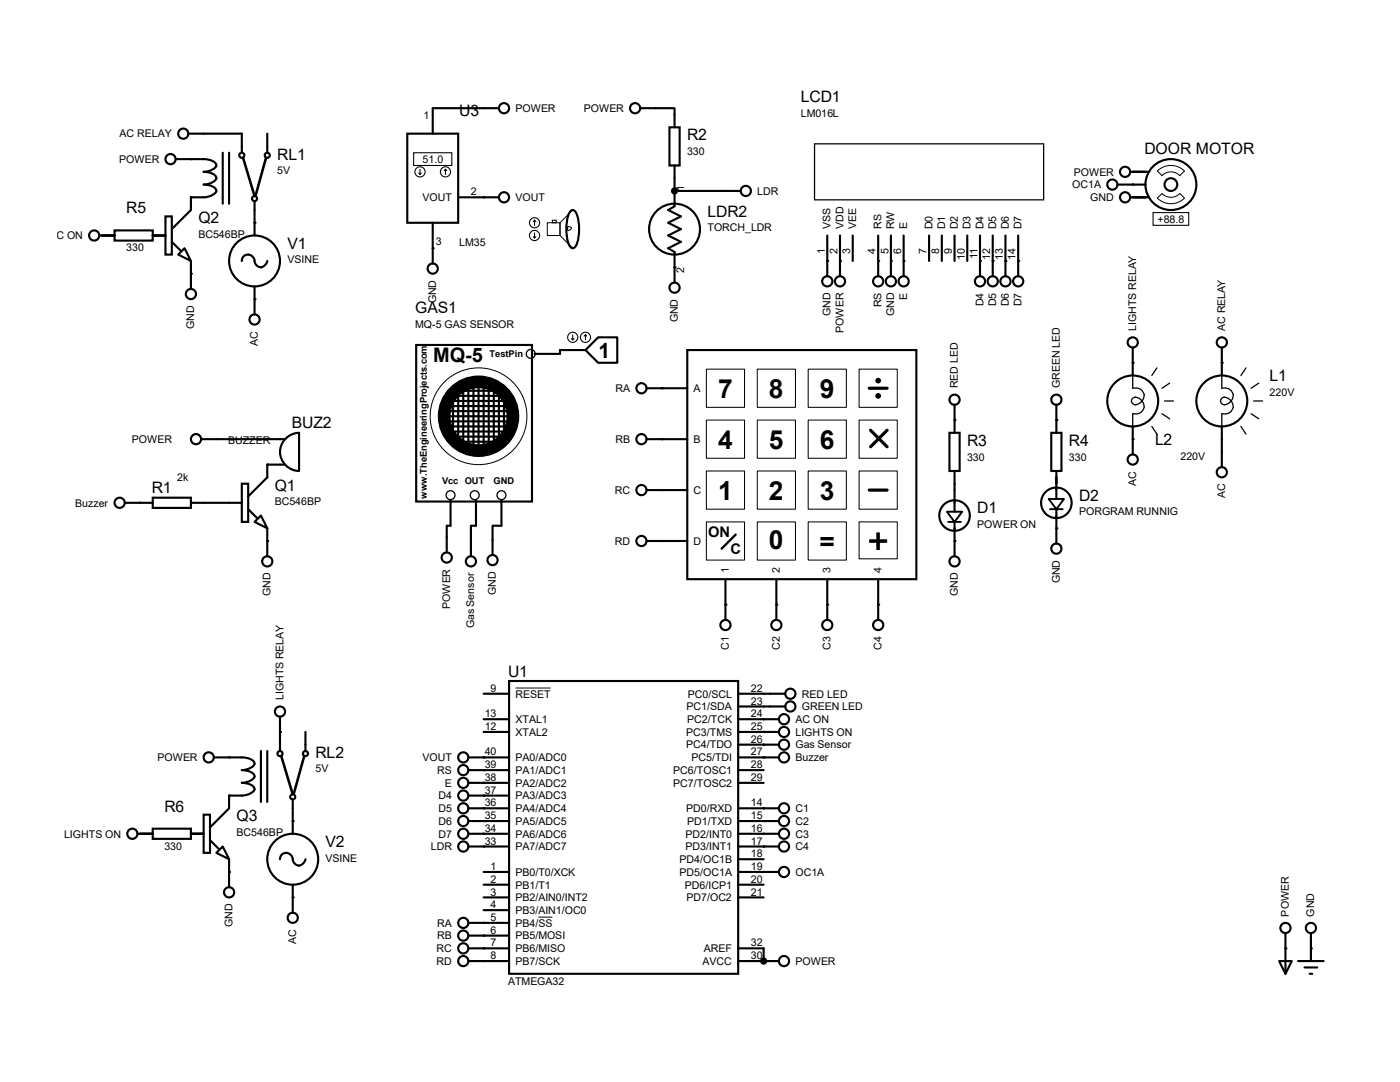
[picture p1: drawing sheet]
<svg xmlns="http://www.w3.org/2000/svg" width="279mm" height="216mm" viewBox="0 0 279 216" stroke-linecap="round" stroke-linejoin="round" font-family="sans-serif">
<g fill="#000">
<circle cx="38.1" cy="31.8" r=".21"/>
<circle cx="38.1" cy="39.4" r=".21"/>
<circle cx="96.5" cy="39.4" r=".21"/>
<circle cx="134.6" cy="38.1" r=".21"/>
<circle cx="226.1" cy="36.8" r=".21"/>
<circle cx="38.1" cy="54.6" r=".21"/>
<circle cx="50.8" cy="44.4" r=".21"/>
<circle cx="50.8" cy="59.7" r=".21"/>
<circle cx="86.4" cy="49.5" r=".21"/>
<circle cx="134.6" cy="53.3" r=".21"/>
<circle cx="165.1" cy="52.1" r=".21"/>
<circle cx="167.6" cy="52.1" r=".21"/>
<circle cx="175.3" cy="52.1" r=".21"/>
<circle cx="177.8" cy="52.1" r=".21"/>
<circle cx="180.3" cy="52.1" r=".21"/>
<circle cx="195.6" cy="52.1" r=".21"/>
<circle cx="198.1" cy="52.1" r=".21"/>
<circle cx="200.7" cy="52.1" r=".21"/>
<circle cx="203.2" cy="52.1" r=".21"/>
<circle cx="132.1" cy="77.5" r=".21"/>
<circle cx="226.1" cy="72.4" r=".21"/>
<circle cx="243.8" cy="72.4" r=".21"/>
<circle cx="53.3" cy="92.7" r=".21"/>
<circle cx="132.1" cy="97.8" r=".21"/>
<circle cx="132.1" cy="87.6" r=".21"/>
<circle cx="190.5" cy="83.8" r=".21"/>
<circle cx="210.8" cy="83.8" r=".21"/>
<circle cx="226.1" cy="87.6" r=".21"/>
<circle cx="27.9" cy="100.3" r=".21"/>
<circle cx="53.3" cy="108" r=".21"/>
<circle cx="132.1" cy="107.9" r=".21"/>
<circle cx="190.5" cy="108" r=".21"/>
<circle cx="210.8" cy="105.4" r=".21"/>
<circle cx="144.8" cy="120.6" r=".21"/>
<circle cx="154.9" cy="120.6" r=".21"/>
<circle cx="165.1" cy="120.6" r=".21"/>
<circle cx="175.3" cy="120.6" r=".21"/>
<circle cx="45.7" cy="158.7" r=".21"/>
<circle cx="45.7" cy="151.1" r=".21"/>
<circle cx="55.9" cy="146" r=".21"/>
<circle cx="96.5" cy="153.7" r=".21"/>
<circle cx="96.5" cy="156.2" r=".21"/>
<circle cx="96.5" cy="151.1" r=".21"/>
<circle cx="96.5" cy="158.8" r=".21"/>
<circle cx="152.4" cy="146" r=".21"/>
<circle cx="152.4" cy="148.6" r=".21"/>
<circle cx="152.4" cy="143.5" r=".21"/>
<circle cx="152.4" cy="151.1" r=".21"/>
<circle cx="45.7" cy="174" r=".21"/>
<circle cx="58.4" cy="163.8" r=".21"/>
<circle cx="58.4" cy="179.1" r=".21"/>
<circle cx="96.5" cy="168.9" r=".21"/>
<circle cx="96.5" cy="163.8" r=".21"/>
<circle cx="96.5" cy="161.3" r=".21"/>
<circle cx="96.5" cy="166.4" r=".21"/>
<circle cx="152.4" cy="161.3" r=".21"/>
<circle cx="152.4" cy="166.4" r=".21"/>
<circle cx="152.4" cy="168.9" r=".21"/>
<circle cx="152.4" cy="163.8" r=".21"/>
<circle cx="152.4" cy="174" r=".21"/>
<circle cx="96.5" cy="184.1" r=".21"/>
<circle cx="96.5" cy="186.7" r=".21"/>
<circle cx="96.5" cy="189.2" r=".21"/>
<circle cx="96.5" cy="191.8" r=".21"/>
<circle cx="152.4" cy="191.8" r=".21"/>
<circle cx="256.5" cy="189.2" r=".21"/>
<circle cx="261.6" cy="189.2" r=".21"/>
</g>
<g fill="none" stroke="#000" stroke-width=".42">
<path d="M35.1 31.7h5.5a2.31 2.31 0 0 1 2.6 1.3 2.69 2.69 0 0 1-2.6 1.3 2.31 2.31 0 0 1 2.6 1.3 2.69 2.69 0 0 1-2.6 1.2 2.31 2.31 0 0 1 2.6 1.3 2.69 2.69 0 0 1-2.6 1.3h-2.5v2.5l-3.8 3.8M37.6 26.7h10.7v3.8M44.4 30.5v10.1M45.7 30.5v10.1M53.3 26.7v3.8M81.3 26.7h10.1v17.7h-10.1zM91.4 39.4h8.2M99.6 21.6h-13.2v5.1M127.8 21.6h6.8v3.8M133.6 25.4h2v7.6h-2zM134.6 33v8.1l-1.3 .8 2.6 1.3-2.6 1.2 2.6 1.3-2.6 1.3 2.6 1.3-2.6 1.2 1.3 .8v6.1M134.6 38.1h13.2"/>
<path d="M223 36.8h5.6M225.6 34.3h3.8M225.6 39.4h3.8M19.8 47h3.1M22.9 46h7.6v2h-7.6zM30.5 47h2.5M33 43.2h1.3v7.6h-1.3zM34.3 48.3l1.8 1.7M35.6 50.8l1.2-1.3 1.3 2.6zM38.1 52.1v5.6M48.3 52.1a1.32 1.32 0 0 1 1.4-1.3 1.32 1.32 0 0 1 1.2 1.6 1.26 1.26 0 0 0 1.3 .9 1.26 1.26 0 0 0 1.1-1.2M50.8 40.1v6.9"/>
<path d="M50.8 57.1v5.6M86.4 44.4v8.2M114 42l.3-.1a1.56 1.56 0 0 1 1 1.4 9 9 0 0 1-.4 5.9l-.6 .3a1.56 1.56 0 0 1-1-1.4 9 9 0 0 1 .4-5.8zM165.1 47v8.1M167.6 47v8.1M170.2 47v5.1M175.3 47v8.1M177.8 47v8.1M180.3 47v8.1M185.4 47v5.1M188 47v5.1M190.5 47v5.1"/>
<path d="M193 47v5.1M195.6 47v8.1M198.1 47v8.1M200.7 47v8.1M203.2 47v8.1M83.1 68.8h23.1v31.3h-23.1zM89.7 79h10.4M90.4 79.8v5.8M91.2 78h8.1M91.4 78.2v9.4M92.5 77.7v10.7M93.5 77v11.9"/>
<path d="M94.5 77v12.2M95.5 77v12.2M96.5 77v12.2M97.5 77.2v11.7M98.6 77.7v10.7M99.6 79v8.6M100.6 79.5v7.1M116.8 69.8l2.6-2.5h3.8v5.1h-3.8zM116.8 69.8h-5v.8h-5.1M129 77.5h8.2M137.2 69.8h45.7v45.8h-45.7zM226.1 69.3v5.6"/>
<path d="M243.8 69.3v5.6M30.5 99.3h7.6v2h-7.6zM40.1 87.6h16.8M48.3 96.5h1.2v7.6h-1.2zM56.9 92.7h-3.6v2.5l-3.8 3.9M57 87.5a3.8 3.8 0 0 1 2.7-1.1v7.6a3.8 3.8 0 0 1-3.5-2.4 3.8 3.8 0 0 1 .8-4.1zM88.9 81h12.2M89.4 83.1h12.7M89.4 82h12.5M89.4 84.1h12.5M89.7 80h11.4M89.7 85.1h11.6"/>
<path d="M89.9 99.8v5.1h-.7v5.3M90.2 86.1h11.4M90.7 87.1h9.6M91.4 88.1h7.7M95 99.8v5.1h-1v6.1M100.1 99.8v5.1h-1.8v5.8M129 87.6h8.2M129 97.8h8.2M189.5 86.4h2v7.6h-2zM190.5 80.8v5.6M190.5 94v8.1M209.8 86.4h2v7.6h-2z"/>
<path d="M210.8 80.8v5.6M210.8 94v5.6M226.1 85.1v5.6M243.8 85.1v8.1M24.9 100.3h5.6M38.1 100.3h10.2M49.5 101.6l1.8 1.8M52.1 102.9l1.2 2.5-2.5-1.3zM53.3 105.4v5.6M129 107.9h8.2M144.8 115.6v8.1M154.9 115.6v8.1"/>
<path d="M165.1 115.6v8.1M175.3 115.6v8.1M190.5 104.1v6.9M210.8 101.6v6.9M96.5 138.4h5.1M101.6 135.9h45.7v58.4h-45.7zM147.3 138.4h9.4M42.7 151.1h5.6a2.31 2.31 0 0 1 2.5 1.3 2.69 2.69 0 0 1-2.5 1.3 2.31 2.31 0 0 1 2.5 1.2 2.69 2.69 0 0 1-2.5 1.3 2.31 2.31 0 0 1 2.5 1.3 2.69 2.69 0 0 1-2.5 1.2h-2.6v2.6l-3.8 3.8M52.1 149.9v10.1M53.3 149.9v10.1M55.9 143v6.9M58.4 159.5v6.9"/>
<path d="M61 146v3.9M93.5 153.7h8.1M93.5 156.2h8.1M93.5 158.7h8.1M93.5 151.1h8.1M96.5 146h5.1M96.5 143.5h5.1M147.3 141h9.4M147.3 153.7h5.1M147.3 156.2h5.1M147.3 151.1h8.1M147.3 146h8.1"/>
<path d="M147.3 143.5h8.1M147.3 148.6h8.1M27.4 166.4h3.1M30.5 165.4h7.6v2h-7.6zM38.1 166.4h2.5M40.6 162.6h1.3v7.6h-1.3zM41.9 167.6l1.8 1.8M43.2 170.2l1.2-1.3 1.3 2.5zM45.7 171.4v5.6M55.9 171.4a1.32 1.32 0 0 1 1.5-1.2 1.32 1.32 0 0 1 1.1 1.6 1.26 1.26 0 0 0 1.4 .9 1.26 1.26 0 0 0 1.1-1.3M58.4 176.5v5.6M93.5 166.4h8.1"/>
<path d="M93.5 163.8h8.1M93.5 168.9h8.1M93.5 161.3h8.1M96.5 174h5.1M96.5 176.5h5.1M96.5 179.1h5.1M147.3 166.4h8.1M147.3 163.8h8.1M147.3 168.9h8.1M147.3 161.3h8.1M147.3 174h8.1M147.3 176.5h5.1"/>
<path d="M147.3 179.1h5.1M147.3 171.4h5.1M93.5 191.8h8.1M93.5 184.1h8.1M93.5 186.7h8.1M93.5 189.2h8.1M96.5 181.6h5.1M147.3 189.2h5.1v2.6M147.3 191.8h8.1M255.3 191.8h2.5l-1.3 2.5zM256.5 186.2v8.1M259.1 191.8h5.1"/>
<path d="M260.3 193h2.6M261.4 194.3h.5M261.6 186.2v5.6"/>
<circle cx="34" cy="31.7" r="1.02"/>
<circle cx="36.6" cy="26.7" r="1.02"/>
<circle cx="48.3" cy="31" r=".51"/>
<circle cx="50.8" cy="39.6" r=".51"/>
<circle cx="53.3" cy="31" r=".51"/>
<circle cx="100.6" cy="21.6" r="1.02"/>
<circle cx="100.6" cy="39.4" r="1.02"/>
<circle cx="126.7" cy="21.6" r="1.02"/>
<circle cx="148.8" cy="38.1" r="1.02"/>
<circle cx="222" cy="36.8" r="1.02"/>
<circle cx="224.5" cy="39.4" r="1.02"/>
<circle cx="224.5" cy="34.3" r="1.02"/>
<circle cx="233.7" cy="36.8" r="5.1"/>
<circle cx="233.7" cy="36.8" r="1.27"/>
<circle cx="18.8" cy="47" r="1.02"/>
<circle cx="38.1" cy="58.7" r="1.02"/>
<circle cx="50.8" cy="52.1" r="5.1"/>
<circle cx="86.4" cy="53.6" r="1.02"/>
<circle cx="134.6" cy="45.7" r="5.1"/>
<circle cx="134.6" cy="57.4" r="1.02"/>
<circle cx="165.1" cy="56.1" r="1.02"/>
<circle cx="167.6" cy="56.1" r="1.02"/>
<circle cx="175.3" cy="56.1" r="1.02"/>
<circle cx="177.8" cy="56.1" r="1.02"/>
<circle cx="180.3" cy="56.1" r="1.02"/>
<circle cx="195.6" cy="56.1" r="1.02"/>
<circle cx="198.1" cy="56.1" r="1.02"/>
<circle cx="200.7" cy="56.1" r="1.02"/>
<circle cx="203.2" cy="56.1" r="1.02"/>
<circle cx="50.8" cy="63.8" r="1.02"/>
<circle cx="128" cy="77.5" r="1.02"/>
<circle cx="190.5" cy="79.8" r="1.02"/>
<circle cx="210.8" cy="79.8" r="1.02"/>
<circle cx="226.1" cy="68.3" r="1.02"/>
<circle cx="243.8" cy="68.3" r="1.02"/>
<circle cx="39.1" cy="87.6" r="1.02"/>
<circle cx="128" cy="87.6" r="1.02"/>
<circle cx="128" cy="97.8" r="1.02"/>
<circle cx="226.1" cy="80" r="5.1"/>
<circle cx="226.1" cy="91.7" r="1.02"/>
<circle cx="243.8" cy="80" r="5.1"/>
<circle cx="243.8" cy="94.2" r="1.02"/>
<circle cx="23.9" cy="100.3" r="1.02"/>
<circle cx="53.3" cy="112" r="1.02"/>
<circle cx="89.2" cy="111.3" r="1.02"/>
<circle cx="94" cy="112" r="1.02"/>
<circle cx="98.3" cy="111.8" r="1.02"/>
<circle cx="128" cy="107.9" r="1.02"/>
<circle cx="190.5" cy="102.9" r="3"/>
<circle cx="190.5" cy="112" r="1.02"/>
<circle cx="210.8" cy="100.3" r="3"/>
<circle cx="210.8" cy="109.5" r="1.02"/>
<circle cx="144.8" cy="124.7" r="1.02"/>
<circle cx="154.9" cy="124.7" r="1.02"/>
<circle cx="157.7" cy="138.4" r="1.02"/>
<circle cx="165.1" cy="124.7" r="1.02"/>
<circle cx="175.3" cy="124.7" r="1.02"/>
<circle cx="41.7" cy="151.1" r="1.02"/>
<circle cx="55.9" cy="150.4" r=".51"/>
<circle cx="55.9" cy="142" r="1.02"/>
<circle cx="58.4" cy="159" r=".51"/>
<circle cx="61" cy="150.4" r=".51"/>
<circle cx="92.5" cy="158.7" r="1.02"/>
<circle cx="92.5" cy="151.1" r="1.02"/>
<circle cx="92.5" cy="153.7" r="1.02"/>
<circle cx="92.5" cy="156.2" r="1.02"/>
<circle cx="156.5" cy="146" r="1.02"/>
<circle cx="156.5" cy="143.5" r="1.02"/>
<circle cx="156.5" cy="148.6" r="1.02"/>
<circle cx="156.5" cy="151.1" r="1.02"/>
<circle cx="157.7" cy="141" r="1.02"/>
<circle cx="26.4" cy="166.4" r="1.02"/>
<circle cx="45.7" cy="178.1" r="1.02"/>
<circle cx="58.4" cy="171.4" r="5.1"/>
<circle cx="92.5" cy="163.8" r="1.02"/>
<circle cx="92.5" cy="168.9" r="1.02"/>
<circle cx="92.5" cy="161.3" r="1.02"/>
<circle cx="92.5" cy="166.4" r="1.02"/>
<circle cx="156.5" cy="168.9" r="1.02"/>
<circle cx="156.5" cy="163.8" r="1.02"/>
<circle cx="156.5" cy="174" r="1.02"/>
<circle cx="156.5" cy="166.4" r="1.02"/>
<circle cx="156.5" cy="161.3" r="1.02"/>
<circle cx="58.4" cy="183.1" r="1.02"/>
<circle cx="92.5" cy="184.1" r="1.02"/>
<circle cx="92.5" cy="191.8" r="1.02"/>
<circle cx="92.5" cy="189.2" r="1.02"/>
<circle cx="92.5" cy="186.7" r="1.02"/>
<circle cx="156.5" cy="191.8" r="1.02"/>
<circle cx="256.5" cy="185.2" r="1.02"/>
<circle cx="261.6" cy="185.2" r="1.02"/>
</g>
<g fill="none" stroke="#000" stroke-width=".25">
<path d="M162.6 28.7h45.7v11.2h-45.7zM226.1 74.9v2.6a1.69 1.69 0 0 1 2.2 1.1 1.69 1.69 0 0 1-1.4 2.1 .77 .77 0 0 1-1.1-.7 .77 .77 0 0 1 1.1-.7 1.68 1.68 0 0 1 1.4 1.5 1.68 1.68 0 0 1-1 1.7h-1.2v2.6M230.9 73.4l-1 1.5M233.4 76.5l-1.5 1M243.8 74.9v2.6a1.69 1.69 0 0 1 2.3 1.1 1.69 1.69 0 0 1-1.4 2.1 .77 .77 0 0 1-1.1-.7 .77 .77 0 0 1 1.1-.7 1.68 1.68 0 0 1 1.3 1.5 1.68 1.68 0 0 1-.9 1.7h-1.3v2.6M248.7 73.4l-1.1 1.5M251.2 76.5l-1.5 1M229.9 85.1l1 1.5M231.9 82.5l1.5 1.1M232.4 80h1.8M247.6 85.1l1.1 1.5M249.7 82.5l1.5 1.1"/>
<path d="M250.2 80h1.8"/>
<circle cx="105.9" cy="70.6" r=".89"/>
<circle cx="89.9" cy="98.8" r=".89"/>
<circle cx="94.7" cy="98.8" r=".89"/>
<circle cx="100.1" cy="98.8" r=".89"/>
</g>
<g fill="none" stroke="#000" stroke-width=".21">
<path d="M82.5 30.5h7.7v2.5h-7.7zM83.6 34.5l.2 .3M83.8 33.8v1M84.1 34.5l-.3 .3M88.9 33.8l-.3 .2M88.9 33.8l.3 .2M88.9 33.8v1M106.4 47.2l.3 .3M106.7 43.9l-.3 .3M106.7 43.9l.2 .3M106.7 43.9v1.1M106.7 46.5v1"/>
<path d="M106.9 47.2l-.2 .3M230.1 42.4h7.1v2.6h-7.1zM114 67.6l.3 .2M114.3 66.8v1M114.6 67.6l-.3 .2M116.8 66.8l.3 .3M116.8 66.8l-.2 .3M116.8 66.8v1"/>
<circle cx="83.8" cy="34.3" r="1.02"/>
<circle cx="88.9" cy="34.3" r="1.02"/>
<circle cx="106.7" cy="44.4" r="1.02"/>
<circle cx="106.7" cy="47" r="1.02"/>
<circle cx="114.3" cy="67.3" r="1.02"/>
<circle cx="116.8" cy="67.3" r="1.02"/>
</g>
<g fill="none" stroke="#000" stroke-width=".2">
<path d="M231 39.5l.9-.9a2.46 2.46 0 0 0 3.6 0l.9 .9a3.9 3.9 0 0 1-5.4 0zM231 34.1a3.9 3.9 0 0 1 5.4 0l-.9 1a2.46 2.46 0 0 0-3.6 0zM109.2 44.4h2.6v2.6h-2.6zM110.2 43.9h.8v.5h-.8zM113.3 45.2l.7 .3a.66 .66 0 0 1-.7 .5zM114 42a5.2 5.2 0 0 0-1 3.7l.1 .9a4.5 4.5 0 0 0 .9 2.8l.3 .1-2.5-2.5v-2.6l2.5-2.5zM141 73.7h7.6v7.6h-7.6zM151.1 73.7h7.6v7.6h-7.6zM161.3 73.7h7.6v7.6h-7.6zM171.4 73.7h7.7v7.6h-7.7zM141 83.8h7.6v7.6h-7.6zM141 94h7.6v7.6h-7.6z"/>
<path d="M151.1 83.8h7.6v7.6h-7.6zM151.1 94h7.6v7.6h-7.6zM161.3 83.8h7.6v7.6h-7.6zM161.3 94h7.6v7.6h-7.6zM171.4 83.8h7.7v7.6h-7.7zM171.4 94h7.7v7.6h-7.7zM141 104.1h7.6v7.7h-7.6zM151.1 104.1h7.6v7.7h-7.6zM161.3 104.1h7.6v7.7h-7.6zM171.4 104.1h7.7v7.4h-7.7zM102.9 137.3h7M107.4 183h2.8"/>
<circle cx="95.5" cy="83.1" r="9.7"/>
</g>
<g fill="none" stroke="#000" stroke-width=".64">
<path d="M173.5 77.5h3.5M173.5 97.8h3.5M173.7 85.9l3.3 3.3M177 85.9l-3.3 3.3"/>
<circle cx="175.3" cy="79" r=".25"/>
<circle cx="175.3" cy="75.9" r=".25"/>
</g>
<path d="M146.8 106.7l-2.8 2.8" fill="none" stroke="#000" stroke-width=".47"/>
<g fill="#000" stroke="#000" stroke-width=".42">
<circle cx="134.6" cy="38.1" r=".51"/>
<circle cx="152.4" cy="191.8" r=".51"/>
</g>
<circle cx="95.5" cy="83.1" r="6.9" fill="none" stroke="#000" stroke-width="2.5"/>
<path d="M209.3 99.6h3l-1.5 2zM189 102.1h3l-1.5 2zM189.2 104.1h2.6M209.5 101.6h2.6" fill="none" stroke="#000" stroke-width=".38"/>
<path d="M48.5 31.5l2.3 7.6M53.1 31.5l-2 7.4M56.1 150.9l2.3 7.6M60.7 150.9l-2 7.3" fill="none" stroke="#000" stroke-width=".51"/>
<text font-size="7.4" x="173.1" y="110.5">+</text>
<g font-size="5.3">
<text x="143.3" y="79.4">7</text>
<text x="153.5" y="79.4">8</text>
<text x="163.6" y="79.4">9</text>
<text x="143.3" y="89.6">4</text>
<text x="153.5" y="89.6">5</text>
<text x="163.6" y="89.6">6</text>
<text x="143.3" y="99.7">1</text>
<text x="153.4" y="99.7">2</text>
<text x="163.6" y="99.7">3</text>
<text x="153.4" y="109.5">0</text>
<text x="163.6" y="109.9">=</text>
</g>
<text font-size="4.2" x="119.5" y="71.4">1</text>
<text font-size="4" x="86.4" y="72.3">MQ-5</text>
<g font-size="3.1">
<text x="91.7" y="23.2">U3</text>
<text x="159.8" y="20.4">LCD1</text>
<text x="137.1" y="28">R2</text>
<text x="55.3" y="31.8">RL1</text>
<text x="228.4" y="30.8">DOOR MOTOR</text>
<text x="25.2" y="42.5">R5</text>
<text x="39.6" y="44.5">Q2</text>
<text x="141.2" y="43.3">LDR2</text>
<text x="57.4" y="49.6">V1</text>
<text x="82.8" y="62.4">GAS1</text>
<text x="253.4" y="76.1">L1</text>
<text x="58.2" y="85.5">BUZ2</text>
<text x="193" y="89">R3</text>
<text x="213.3" y="89">R4</text>
<text x="230.5" y="88.8">L2</text>
<text x="30.3" y="98.4">R1</text>
<text x="54.8" y="97.9">Q1</text>
<text x="215.3" y="99.9">D2</text>
<text x="195" y="102.4">D1</text>
<text x="101.4" y="135">U1</text>
<text x="62.9" y="151.2">RL2</text>
<text x="32.8" y="161.9">R6</text>
<text x="47.2" y="163.9">Q3</text>
<text x="65" y="169">V2</text>
</g>
<g font-size="2.9">
<text x="141.3" y="107.2">ON</text>
<text x="145.8" y="110.5">C</text>
</g>
<g font-size="2.1">
<text x="84.5" y="23.7">1</text>
<text x="102.9" y="22.4">POWER</text>
<text x="116.5" y="22.4">POWER</text>
<text x="159.8" y="23.3">LM016L</text>
<text x="23.9" y="27.4">AC RELAY</text>
<text x="23.8" y="32.5">POWER</text>
<text x="55.3" y="34.8">5V</text>
<text x="84.3" y="32.5">51.0</text>
<text x="137.1" y="30.9">330</text>
<text x="214.3" y="35.1">POWER</text>
<text x="84.3" y="40.1">VOUT</text>
<text x="94" y="39">2</text>
<text x="102.9" y="40.1">VOUT</text>
<text x="136.5" y="38.1" transform="rotate(-90 136.5 38.1)">1</text>
<text x="151.1" y="38.9">LDR</text>
<text x="214" y="37.6">OC1A</text>
<text x="217.6" y="40.1">GND</text>
<text x="9.9" y="47.8">AC ON</text>
<text x="39.6" y="47.5">BC546BP</text>
<text x="141.2" y="46.2">TORCH_LDR</text>
<text x="165.8" y="45.7" transform="rotate(-90 165.8 45.7)">VSS</text>
<text x="168.3" y="45.7" transform="rotate(-90 168.3 45.7)">VDD</text>
<text x="170.9" y="45.7" transform="rotate(-90 170.9 45.7)">VEE</text>
<text x="175.9" y="45.7" transform="rotate(-90 175.9 45.7)">RS</text>
<text x="178.5" y="45.7" transform="rotate(-90 178.5 45.7)">RW</text>
<text x="181" y="45.7" transform="rotate(-90 181 45.7)">E</text>
<text x="186.1" y="45.7" transform="rotate(-90 186.1 45.7)">D0</text>
<text x="188.6" y="45.7" transform="rotate(-90 188.6 45.7)">D1</text>
<text x="191.2" y="45.7" transform="rotate(-90 191.2 45.7)">D2</text>
<text x="193.7" y="45.7" transform="rotate(-90 193.7 45.7)">D3</text>
<text x="196.3" y="45.7" transform="rotate(-90 196.3 45.7)">D4</text>
<text x="198.8" y="45.7" transform="rotate(-90 198.8 45.7)">D5</text>
<text x="201.3" y="45.7" transform="rotate(-90 201.3 45.7)">D6</text>
<text x="203.9" y="45.7" transform="rotate(-90 203.9 45.7)">D7</text>
<text x="231" y="44.4">+88.8</text>
<text x="25.2" y="50.2">330</text>
<text x="57.4" y="52.5">VSINE</text>
<text x="87" y="48.9">3</text>
<text x="91.7" y="49.1">LM35</text>
<text x="164.6" y="50.7" transform="rotate(-90 164.6 50.7)">1</text>
<text x="167.1" y="50.7" transform="rotate(-90 167.1 50.7)">2</text>
<text x="169.7" y="50.7" transform="rotate(-90 169.7 50.7)">3</text>
<text x="174.8" y="50.7" transform="rotate(-90 174.8 50.7)">4</text>
<text x="177.3" y="50.7" transform="rotate(-90 177.3 50.7)">5</text>
<text x="179.8" y="50.7" transform="rotate(-90 179.8 50.7)">6</text>
<text x="184.9" y="50.7" transform="rotate(-90 184.9 50.7)">7</text>
<text x="187.5" y="50.7" transform="rotate(-90 187.5 50.7)">8</text>
<text x="190" y="50.7" transform="rotate(-90 190 50.7)">9</text>
<text x="192.5" y="51.9" transform="rotate(-90 192.5 51.9)">10</text>
<text x="195.1" y="51.7" transform="rotate(-90 195.1 51.7)">11</text>
<text x="197.6" y="51.9" transform="rotate(-90 197.6 51.9)">12</text>
<text x="200.2" y="51.9" transform="rotate(-90 200.2 51.9)">13</text>
<text x="202.7" y="51.9" transform="rotate(-90 202.7 51.9)">14</text>
<text x="136.5" y="54.5" transform="rotate(-90 136.5 54.5)">2</text>
<text x="181" y="59.8" transform="rotate(-90 181 59.8)">E</text>
<text x="38.8" y="65.6" transform="rotate(-90 38.8 65.6)">GND</text>
<text x="82.8" y="65.4">MQ-5 GAS SENSOR</text>
<text x="87" y="60.5" transform="rotate(-90 87 60.5)">GND</text>
<text x="135.3" y="64.3" transform="rotate(-90 135.3 64.3)">GND</text>
<text x="165.8" y="63.1" transform="rotate(-90 165.8 63.1)">GND</text>
<text x="175.9" y="61.3" transform="rotate(-90 175.9 61.3)">RS</text>
<text x="178.5" y="63.1" transform="rotate(-90 178.5 63.1)">GND</text>
<text x="196.3" y="61.1" transform="rotate(-90 196.3 61.1)">D4</text>
<text x="198.8" y="61.1" transform="rotate(-90 198.8 61.1)">D5</text>
<text x="201.3" y="61.1" transform="rotate(-90 201.3 61.1)">D6</text>
<text x="203.9" y="61.1" transform="rotate(-90 203.9 61.1)">D7</text>
<text x="51.5" y="69" transform="rotate(-90 51.5 69)">AC</text>
<text x="168.3" y="66.4" transform="rotate(-90 168.3 66.4)">POWER</text>
<text x="226.7" y="66" transform="rotate(-90 226.7 66)">LIGHTS RELAY</text>
<text x="244.5" y="66" transform="rotate(-90 244.5 66)">AC RELAY</text>
<text x="191.2" y="77.5" transform="rotate(-90 191.2 77.5)">RED LED</text>
<text x="211.5" y="77.5" transform="rotate(-90 211.5 77.5)">GREEN LED</text>
<text x="122.8" y="78.2">RA</text>
<text x="138.4" y="78.2">A</text>
<text x="253.4" y="79">220V</text>
<text x="26.3" y="88.4">POWER</text>
<text x="45.5" y="88.5">BUZZER</text>
<text x="122.8" y="88.4">RB</text>
<text x="138.4" y="88.4">B</text>
<text x="35.3" y="95.9">2k</text>
<text x="193" y="91.9">330</text>
<text x="213.3" y="91.9">330</text>
<text x="235.6" y="91.7">220V</text>
<text x="15" y="101.1">Buzzer</text>
<text x="54.8" y="100.8">BC546BP</text>
<text x="122.7" y="98.6">RC</text>
<text x="138.4" y="98.6">C</text>
<text x="226.7" y="96.9" transform="rotate(-90 226.7 96.9)">AC</text>
<text x="244.5" y="99.4" transform="rotate(-90 244.5 99.4)">AC</text>
<text x="195" y="105.4">POWER ON</text>
<text x="215.3" y="102.8">PORGRAM RUNNIG</text>
<text x="122.7" y="108.7">RD</text>
<text x="138.4" y="108.7">D</text>
<text x="54" y="119" transform="rotate(-90 54 119)">GND</text>
<text x="99" y="118.7" transform="rotate(-90 99 118.7)">GND</text>
<text x="145.5" y="114.3" transform="rotate(-90 145.5 114.3)">1</text>
<text x="155.6" y="114.3" transform="rotate(-90 155.6 114.3)">2</text>
<text x="165.8" y="114.3" transform="rotate(-90 165.8 114.3)">3</text>
<text x="175.9" y="114.3" transform="rotate(-90 175.9 114.3)">4</text>
<text x="191.2" y="119" transform="rotate(-90 191.2 119)">GND</text>
<text x="211.5" y="116.4" transform="rotate(-90 211.5 116.4)">GND</text>
<text x="89.8" y="121.5" transform="rotate(-90 89.8 121.5)">POWER</text>
<text x="94.7" y="125.4" transform="rotate(-90 94.7 125.4)">Gas Sensor</text>
<text x="145.5" y="129.7" transform="rotate(-90 145.5 129.7)">C1</text>
<text x="155.6" y="129.7" transform="rotate(-90 155.6 129.7)">C2</text>
<text x="165.8" y="129.7" transform="rotate(-90 165.8 129.7)">C3</text>
<text x="175.9" y="129.7" transform="rotate(-90 175.9 129.7)">C4</text>
<text x="56.6" y="139.7" transform="rotate(-90 56.6 139.7)">LIGHTS RELAY</text>
<text x="96.7" y="143.1">13</text>
<text x="97.9" y="138">9</text>
<text x="102.9" y="139.2">RESET</text>
<text x="137" y="141.7">PC1/SDA</text>
<text x="137.3" y="139.2">PC0/SCL</text>
<text x="149.9" y="138">22</text>
<text x="149.9" y="140.6">23</text>
<text x="149.9" y="143.1">24</text>
<text x="160" y="139.2">RED LED</text>
<text x="160" y="141.7">GREEN LED</text>
<text x="96.7" y="145.7">12</text>
<text x="102.9" y="146.8">XTAL2</text>
<text x="102.9" y="144.3">XTAL1</text>
<text x="136.9" y="146.8">PC3/TMS</text>
<text x="136.9" y="149.4">PC4/TDO</text>
<text x="137.2" y="144.3">PC2/TCK</text>
<text x="149.9" y="145.7">25</text>
<text x="149.9" y="148.2">26</text>
<text x="158.7" y="146.8">LIGHTS ON</text>
<text x="158.7" y="144.3">AC ON</text>
<text x="158.7" y="149.4">Gas Sensor</text>
<text x="31.4" y="151.9">POWER</text>
<text x="62.9" y="154.1">5V</text>
<text x="84.3" y="151.9">VOUT</text>
<text x="87.2" y="154.4">RS</text>
<text x="96.7" y="155.8">38</text>
<text x="96.7" y="153.3">39</text>
<text x="96.7" y="150.7">40</text>
<text x="102.9" y="154.4">PA1/ADC1</text>
<text x="102.9" y="151.9">PA0/ADC0</text>
<text x="134.4" y="154.4">PC6/TOSC1</text>
<text x="138" y="151.9">PC5/TDI</text>
<text x="149.9" y="150.7">27</text>
<text x="149.9" y="153.3">28</text>
<text x="149.9" y="155.8">29</text>
<text x="158.7" y="151.9">Buzzer</text>
<text x="87.5" y="159.5">D4</text>
<text x="88.8" y="157">E</text>
<text x="96.7" y="160.9">36</text>
<text x="96.7" y="158.4">37</text>
<text x="102.9" y="159.5">PA3/ADC3</text>
<text x="102.9" y="157">PA2/ADC2</text>
<text x="134.4" y="157">PC7/TOSC2</text>
<text x="149.9" y="160.9">14</text>
<text x="12.8" y="167.1">LIGHTS ON</text>
<text x="47.2" y="166.8">BC546BP</text>
<text x="87.5" y="162.1">D5</text>
<text x="87.5" y="164.6">D6</text>
<text x="87.5" y="167.1">D7</text>
<text x="96.7" y="166">34</text>
<text x="96.7" y="163.4">35</text>
<text x="102.9" y="167.1">PA6/ADC6</text>
<text x="102.9" y="164.6">PA5/ADC5</text>
<text x="102.9" y="162.1">PA4/ADC4</text>
<text x="136.8" y="167.1">PD2/INT0</text>
<text x="136.9" y="162.1">PD0/RXD</text>
<text x="137.2" y="164.6">PD1/TXD</text>
<text x="149.9" y="163.4">15</text>
<text x="149.9" y="166">16</text>
<text x="158.7" y="164.6">C2</text>
<text x="158.7" y="167.1">C3</text>
<text x="158.7" y="162.1">C1</text>
<text x="32.8" y="169.5">330</text>
<text x="65" y="171.9">VSINE</text>
<text x="86" y="169.7">LDR</text>
<text x="96.7" y="168.5">33</text>
<text x="97.9" y="173.6">1</text>
<text x="102.9" y="169.7">PA7/ADC7</text>
<text x="135.6" y="172.2">PD4/OC1B</text>
<text x="136.8" y="169.7">PD3/INT1</text>
<text x="149.9" y="168.5">17</text>
<text x="149.9" y="171.1">18</text>
<text x="149.9" y="173.6">19</text>
<text x="158.7" y="169.7">C4</text>
<text x="97.9" y="176.1">2</text>
<text x="97.9" y="178.7">3</text>
<text x="102.9" y="174.8">PB0/T0/XCK</text>
<text x="102.9" y="177.3">PB1/T1</text>
<text x="102.9" y="179.8">PB2/AIN0/INT2</text>
<text x="135.6" y="174.8">PD5/OC1A</text>
<text x="136.7" y="177.3">PD6/ICP1</text>
<text x="137" y="179.8">PD7/OC2</text>
<text x="149.9" y="176.1">20</text>
<text x="149.9" y="178.7">21</text>
<text x="158.7" y="174.8">OC1A</text>
<text x="46.4" y="185" transform="rotate(-90 46.4 185)">GND</text>
<text x="87.2" y="184.9">RA</text>
<text x="97.9" y="181.2">4</text>
<text x="97.9" y="183.8">5</text>
<text x="102.9" y="182.4">PB3/AIN1/OC0</text>
<text x="102.9" y="184.9">PB4/SS</text>
<text x="257.2" y="182.9" transform="rotate(-90 257.2 182.9)">POWER</text>
<text x="262.3" y="182.9" transform="rotate(-90 262.3 182.9)">GND</text>
<text x="59.1" y="188.3" transform="rotate(-90 59.1 188.3)">AC</text>
<text x="87.1" y="190">RC</text>
<text x="87.2" y="187.5">RB</text>
<text x="97.9" y="186.3">6</text>
<text x="97.9" y="188.8">7</text>
<text x="97.9" y="191.4">8</text>
<text x="102.9" y="187.5">PB5/MOSI</text>
<text x="102.9" y="190">PB6/MISO</text>
<text x="140.5" y="190">AREF</text>
<text x="149.9" y="188.8">32</text>
<text x="149.9" y="191.4">30</text>
<text x="87.1" y="192.5">RD</text>
<text x="101.4" y="196.5">ATMEGA32</text>
<text x="102.9" y="192.5">PB7/SCK</text>
<text x="140.2" y="192.5">AVCC</text>
<text x="158.7" y="192.5">POWER</text>
</g>
<g font-size="1.9">
<text x="97.7" y="71.2">TestPin</text>
<text x="85.2" y="99.5" transform="rotate(-90 85.2 99.5)">www.TheEngineeringProjects.com</text>
<text x="88.2" y="96.6">Vcc OUT</text>
<text x="98.5" y="96.6">GND</text>
</g>
</svg>
